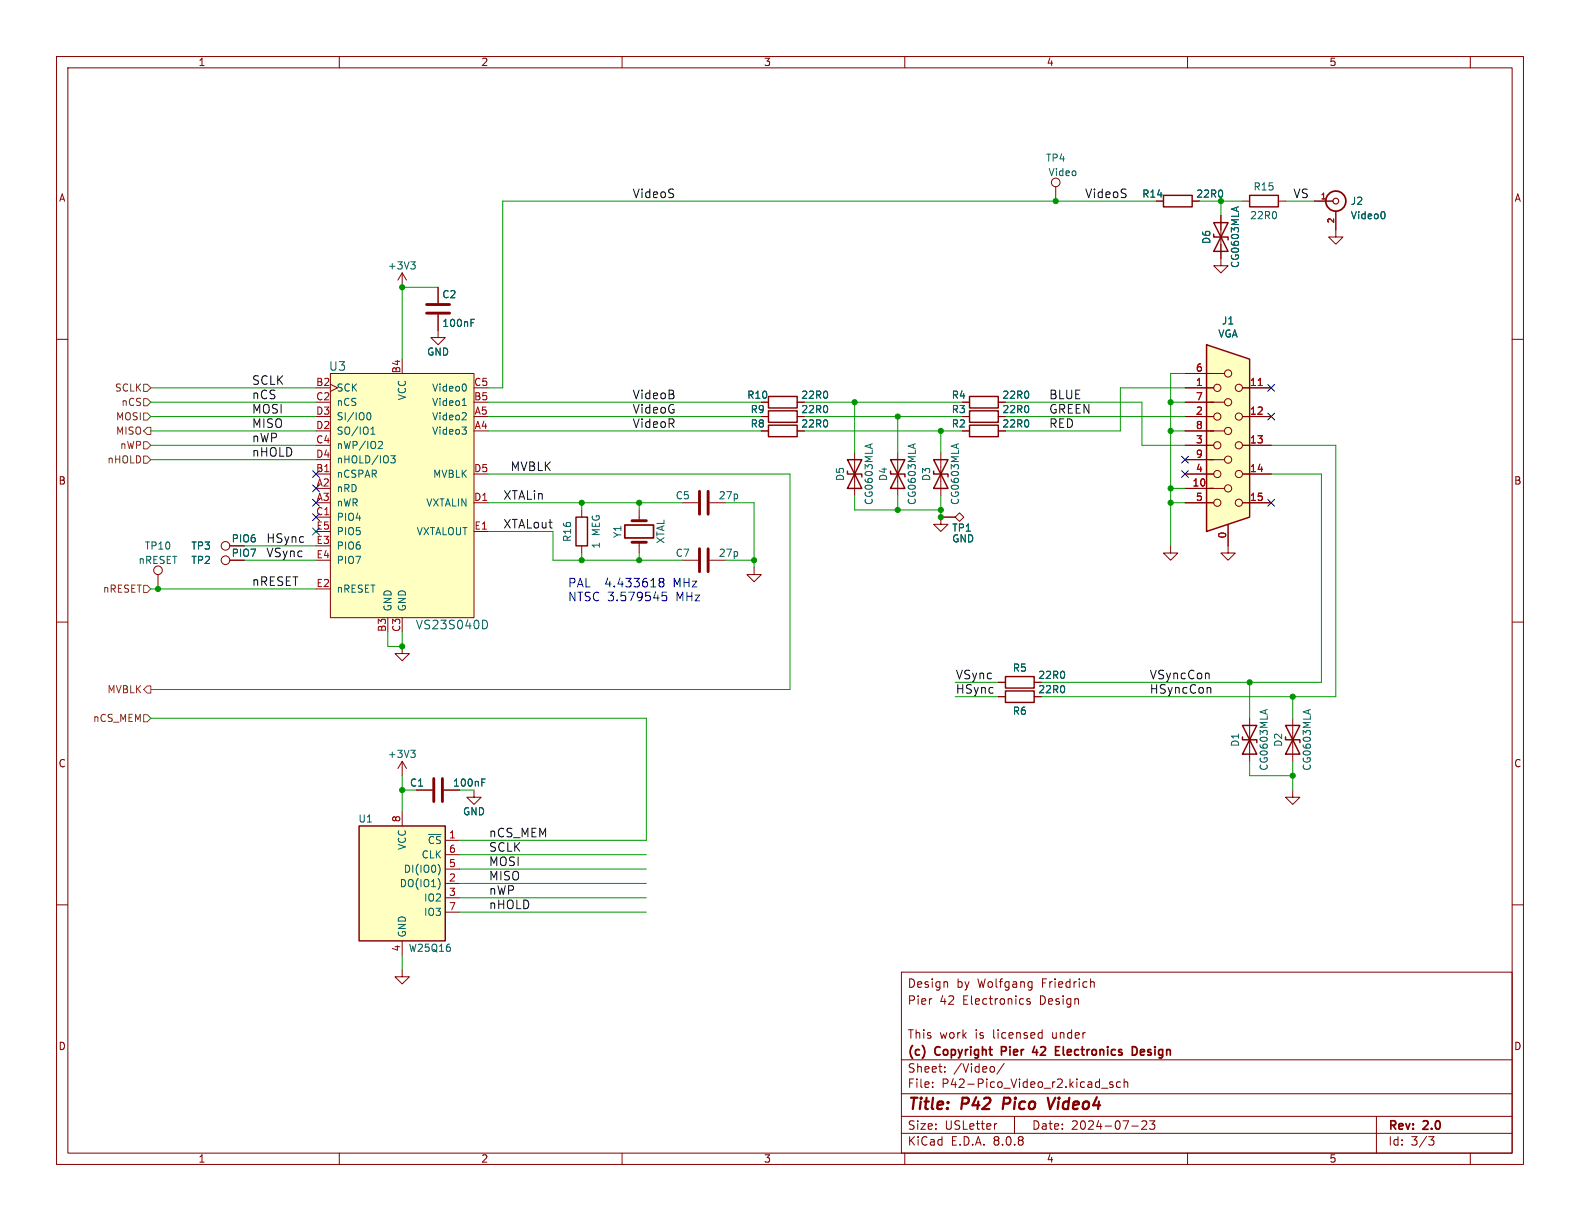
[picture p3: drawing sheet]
<svg xmlns="http://www.w3.org/2000/svg" width="279mm" height="216mm" viewBox="0 0 279 216" stroke-linecap="round" stroke-linejoin="round" font-family="sans-serif">
<g fill="none" stroke="#840000" stroke-width=".18">
<path d="M10 10h259.4v195.9h-259.4zM12 12h255.4v191.9h-255.4zM60 10v2M110 10v2M160 10v2M210 10v2M260 10v2M186.7 33v2.6M204.5 35.6h1.2M210.8 35.6h1.3M10 60h2M267.4 60h2"/>
<path d="M151.1 80v7.6M158.7 80v7.6M166.4 80v7.6M168.9 91.4l.8-.7 .7 .7-.7 .8zM168.9 91.4h-2.5v1.3h1.2l-1.2 1.3-1.3-1.3h1.3M10 110h2M27.9 101.6v2.5M267.4 110h2M71.1 134.6l-.7 1.3M71.1 134.6v2.6M71.1 134.6l.8 1.3M83.8 139.7v1.3h1.3l-1.3 1.2-1.3-1.2h1.3"/>
<path d="M10 160h2M71.1 171.5v1.2h-1.3l1.3 1.3 1.3-1.3h-1.3M159.4 171.9h108v32h-108zM167.4 173.6l.2 .2v.8M182.1 176.7l-.3-.1-.2 .2v.2l.5 .2v.3h-.5M182.4 173.6l.1 .1M182.5 173.6v1.2l-.1 .2M182.5 174.5l-.1 .1M193.1 173.6h.2l.2 .2v.8M267.4 160h2M159.4 197.4h108M159.4 193.4h108"/>
<path d="M159.4 187.4h108M164.9 192.1v.2M164.9 191.4v.1M167.1 189.4v.2M167.1 188.7v.1M176.3 198.7l-.3 .1M177.6 188l-1.3 1.9M179.4 197.4v3M183.9 182.6l.4 .1M184.3 182.1v1.5M184.3 183.5l-.4 .1M194.8 192.4h1.1"/>
<path d="M196.8 191.4l-.4-.1-.2 .2 .1 .2 .5 .2v.3h-.6M198.1 191.4l-.4-.1-.3 .3v.4l.2 .2h.5M198.8 191.4l.2-.1 .4 .1v.9M198.8 190.8v1.5M200.1 199.1h1.2M201.9 198.3l.6-.1 .2 .1 .1 .3-.9 1.1h.9M203.3 198.2h.9l-.5 .6 .4 .1v.6l-.2 .2h-.4l-.2-.2M243.4 197.4v6.5M60 203.9v2M110 203.9v2M159.4 200.4h108M160 203.9v2"/>
<path d="M210 203.9v2M252.6 201h1l-.5 .6 .4 .1 .1 .5-.3 .3h-.4M260 203.9v2"/>
<circle cx="186.7" cy="32.3" r=".76"/>
<circle cx="39.9" cy="96.5" r=".76"/>
<circle cx="39.9" cy="99.1" r=".76"/>
<circle cx="27.9" cy="100.8" r=".76"/>
</g>
<path d="M177.6 194.1l-.3 2M185.3 194.1l.4 2 .9-2" fill="none" stroke="#840000" stroke-width=".4"/>
<path d="M177.1 185.9h.6M177.7 185.1h-.6v1.5M183 185l-.4 1.1h.9M186.7 185.1h.7M186.7 185.8h.5M186.7 186.6h.7M200.2 185.1a.76 .76 0 0 1 .9 .7 .76 .76 0 0 1-.9 .8M202.2 185.6h-.3l-.2 .2v.7l.5 .1M202.4 185.9l-.7 .2" fill="none" stroke="#840000" stroke-width=".3"/>
<path d="M205.7 34.5h5.1v2.1h-5.1zM149.9 83.3v.5h2.5v.5M149.9 81.3h2.5l-2.5 5.1h2.5zM157.5 83.3v.5h2.5v.5M157.5 81.3h2.5l-2.5 5.1h2.5zM165.1 83.3v.5h2.5v.5M165.1 81.3h2.5l-2.5 5.1h2.5z" fill="none" stroke="#840000" stroke-width=".25"/>
<path d="M154.2 78.5l-1.2 .4M161.9 78.5l-1.3 .4M169.5 78.5l-1.3 .4M72.6 132.7h.8l-.4 .4M73.2 133.1l.2 .3v.3l-.2 .2" fill="none" stroke="#006464" stroke-width=".18"/>
<path d="M63.5 146.1h15.2v20.3h-15.2z" fill="#ffffc2"/>
<path d="M135.9 70.1h5.1v2h-5.1zM177.8 122.2h5.1v2h-5.1zM219.7 130.3v.5h2.5v.5M219.7 128.3h2.5l-2.5 5.1h2.5zM227.3 130.3v.5h2.6v.5M227.3 128.3h2.6l-2.6 5.1h2.6zM63.5 146.1h15.2v20.3h-15.2z" fill="none" stroke="#840000" stroke-width=".25"/>
<g fill="none" stroke="#840000" stroke-width=".18">
<path d="M71.1 48.3v2.5M71.1 48.3l-.7 1.2M71.1 48.3l.8 1.2M77.5 55.6v4.1h1.2l-1.2 1.3-1.3-1.3h1.3M77.5 50.8v2.8M134.6 71.1h1.3M141 71.1h1.2M207 96.5v1.3h1.3l-1.3 1.3-1.3-1.3h1.3M217.2 96.5v1.3h1.2l-1.2 1.3-1.3-1.3h1.3M176.5 123.2h1.3M182.9 123.2h1.2M221 127v7.6"/>
<path d="M228.6 139.7v1.3h1.3l-1.3 1.2-1.3-1.2h1.3M228.6 127v7.6M71.1 143.5v2.6M78.7 148.6h2.6M78.7 156.2h2.6M78.7 158.8h2.6M78.7 153.7h2.6M78.7 151.1h2.6M71.1 166.4v2.5M78.7 161.3h2.6"/>
</g>
<path d="M72.6 46.3h.8l-.4 .5M73.2 46.8l.2 .2v.3l-.2 .3M83.3 57.1h.4M83.3 56.5h.6M224.1 125.5l-1.3 .4M231.7 125.5l-1.3 .4M77.5 152.9a1.49 1.49 0 0 1 0 1.8M77.8 155.9v.8" fill="none" stroke="#006464" stroke-width=".18"/>
<path d="M75.4 55.4h4.1M75.4 53.8h4.1" fill="none" stroke="#840000" stroke-width=".51"/>
<path d="M58.4 66h25.4v43.2h-25.4z" fill="#ffffc2"/>
<g fill="none" stroke="#840000" stroke-width=".18">
<path d="M215.9 38.1v8.9h1.3l-1.3 1.3-1.3-1.3h1.3M219.7 35.6h1.3M226.1 35.6h1.2M232.4 35.6h3.3M236.2 37.3v4.6h1.3l-1.3 1.3-1.3-1.3h1.3M58.4 66h25.4v43.2h-25.4zM58.4 67.9l1.3 .7-1.3 .6M134.6 73.7h1.3M134.6 76.2h1.3M141 73.7h1.2M141 76.2h1.2M170.2 71.1h1.2"/>
<path d="M170.2 73.7h1.2M170.2 76.2h1.2M176.5 71.1h1.3M176.5 73.7h1.3M176.5 76.2h1.3M55.9 83.8h2.5M55.9 91.4h2.5M83.8 88.9h2.6M83.8 94h2.6M113 90.2v1.9M113 95.9v1.9M120.6 88.9h2.8"/>
<path d="M120.6 99.1h2.8M125.5 88.9h2.8M125.5 99.1h2.8M133.3 100.3v1.3h1.3l-1.3 1.3-1.2-1.3h1.2M73.7 139.7h2.8M78.5 139.7h2.8"/>
</g>
<g fill="none" stroke="#006464" stroke-width=".18">
<path d="M219 36.6l-1.3 .4M244.8 37.5l.1 .4-.1 .7M65 73.1l.2-.1a.68 .68 0 0 1 .4 .6 .68 .68 0 0 1-.4 .6l-.2-.1M65.6 76.8h.7M65.6 75.9l.3-.4v1.3M67.1 78l.4 .1 .1 .3-.7 .9h.7M81.7 75.5h.8l-.5 .5M81.7 71.7h.8M82 70.6l.1-.2v1.3M82.3 76.1l.2 .1-.2 .5M82.3 68l.2 .4-.2 .6M82.3 73l.2 .2-.1 .3-.7 .7h.8"/>
<path d="M69.1 80.6h.8l-.4 .5 .3 .1v.5l-.2 .2-.4-.1M85.7 109.7a.82 .82 0 0 1 .5 .7 .82 .82 0 0 1-.5 .8M85.2 138.3h.4M85.2 137.7h.6"/>
</g>
<path d="M111.8 95.9h2.5M111.8 92.1h2.5M123.7 86.9v4M123.7 97v4.1M125.2 86.9v4M125.2 97v4.1M76.7 137.7v4M78.2 137.7v4" fill="none" stroke="#840000" stroke-width=".51"/>
<g fill="none" stroke="#840000" stroke-width=".3">
<path d="M110.5 92.8h5.1v2.3h-5.1z"/>
<circle cx="236.2" cy="35.6" r="1.78"/>
</g>
<path d="M214.6 39.4h2.6l-2.6 5.1h2.6zM221 34.5h5.1v2.1h-5.1zM214.6 41.4v.5h2.6v.5M135.9 72.6h5.1v2.1h-5.1zM135.9 75.2h5.1v2h-5.1zM171.4 70.1h5.1v2h-5.1zM171.4 72.6h5.1v2.1h-5.1zM171.4 75.2h5.1v2h-5.1z" fill="none" stroke="#840000" stroke-width=".25"/>
<circle cx="236.2" cy="35.6" r=".51" fill="none" stroke="#840000" stroke-width=".2"/>
<path d="M213.4 61l7.6 2.5v27.9l-7.6 2.6z" fill="#ffffc2"/>
<g fill="none" stroke="#840000" stroke-width=".18">
<path d="M204.5 35.6h1.2M210.8 35.6h1.3M215.9 38.1v2.5M232.4 35.6h3.3M236.2 37.3v3.3M77.5 50.8v2.8M77.5 55.6v2.8M215.9 43.2v2.5M134.6 71.1h1.3M134.6 76.2h1.3M134.6 73.7h1.3M141 71.1h1.2"/>
<path d="M141 76.2h1.2M141 73.7h1.2M170.2 71.1h1.2M170.2 76.2h1.2M170.2 73.7h1.2M176.5 71.1h1.3M176.5 76.2h1.3M176.5 73.7h1.3M209.5 71.1h7M209.5 76.2h7M209.5 66h7M209.5 68.6h5.1"/>
<path d="M209.5 73.7h5.1M209.5 78.7h5.1M219.7 68.6h5.1M219.7 73.7h5.1M219.7 78.7h5.1M102.9 90.2v1.2M102.9 96.5v1.3M166.4 91.4h2.5M209.5 86.4h7M209.5 81.3h7M209.5 83.8h5.1M209.5 88.9h5.1"/>
<path d="M217.2 92.7v3.8M219.7 83.8h5.1M219.7 88.9h5.1M71.1 114.3v1.3h1.3l-1.3 1.2-1.3-1.2h1.3M73.7 139.7h2.8M78.5 139.7h2.8M176.5 120.7h1.3M176.5 123.2h1.3M182.9 120.7h1.2M182.9 123.2h1.2"/>
<circle cx="215.3" cy="78.7" r=".63"/>
<circle cx="215.3" cy="73.7" r=".63"/>
<circle cx="215.3" cy="68.6" r=".63"/>
<circle cx="217.2" cy="76.2" r=".63"/>
<circle cx="217.2" cy="66" r=".63"/>
<circle cx="217.2" cy="71.1" r=".63"/>
<circle cx="219.1" cy="78.7" r=".63"/>
<circle cx="219.1" cy="73.7" r=".63"/>
<circle cx="219.1" cy="68.6" r=".63"/>
<circle cx="215.3" cy="83.8" r=".63"/>
<circle cx="215.3" cy="88.9" r=".63"/>
<circle cx="217.2" cy="81.3" r=".63"/>
<circle cx="217.2" cy="86.4" r=".63"/>
<circle cx="219.1" cy="83.8" r=".63"/>
<circle cx="219.1" cy="88.9" r=".63"/>
</g>
<path d="M213.4 61l7.6 2.5v27.9l-7.6 2.6zM101.9 91.4h2v5.1h-2zM177.8 119.6h5.1v2.1h-5.1z" fill="none" stroke="#840000" stroke-width=".25"/>
<path d="M222.5 68.2h.7" fill="none" stroke="#a90000" stroke-width=".18"/>
<path d="M25.4 73h.6l.7 .7-.7 .6h-.6zM25.4 78.1h.6l.7 .6-.7 .7h-.6zM25.4 70.5h.6l.7 .6-.7 .7h-.6zM25.4 67.9h.6l.7 .7-.7 .6h-.6zM26 75.6h.7v1.2h-.7l-.6-.6zM25.4 80.6h.6l.7 .7-.7 .6h-.6zM25.4 103.5h.6l.7 .6-.7 .7h-.6zM25.4 126.4h.6l.7 .6-.7 .6h-.6zM26 121.3h.7v1.3h-.7l-.6-.7z" fill="none" stroke="#725600" stroke-width=".18"/>
<path d="M213.9 121.6l.2 .2v.8" fill="none" stroke="#0f0f0f" stroke-width=".18"/>
<path d="M116.8 102.9l-.3-.3 .3-.3h.5l.1 .2-.3 .4M116.8 102.9l-.3 .3 .1 .4 .2 .2 .5-.1 .1-.2-.1-.4-.2-.2M116.8 102.9h.3M117.8 104.7h-.7l-.1 .7 .3-.1 .5 .1 .1 .2-.1 .5-.2 .1-.6-.1" fill="none" stroke="#0000c2" stroke-width=".18"/>
<g fill="none" stroke="#009600" stroke-width=".18">
<path d="M204.5 35.6h-115.6v33h-2.5M212.1 35.6h7.6M215.9 35.6v2.5M227.3 35.6h5.1M77.5 50.8h-6.4v12.7M26.7 76.2h29.2M26.7 78.7h29.2M26.7 71.1h29.2M26.7 73.7h29.2M26.7 68.6h29.2M86.4 76.2h48.2M86.4 71.1h48.2"/>
<path d="M86.4 73.7h48.2M142.2 76.2h28M142.2 71.1h28M142.2 73.7h28M151.1 71.1v8.9M158.7 73.7v6.3M166.4 76.2v3.8M177.8 71.1h24.1v7.6h7.6M177.8 73.7h31.7M207 76.2h2.5M207 71.1h2.5M209.5 68.6h-11.4v7.6h-20.3"/>
<path d="M209.5 66h-2.5v30.5M224.8 78.7h11.4v44.5h-52.1M26.7 81.3h29.2M43.2 99.1h12.7M43.2 96.5h12.7M86.4 83.8h53.3v38.1h-113M86.4 94h11.4v5.1h22.8M86.4 88.9h34.2M102.9 88.9v1.3M102.9 97.8v1.3M113 88.9v1.3M113 97.8v1.3"/>
<path d="M128.3 88.9h5v11.4M128.3 99.1h5M151.1 87.6v2.6h15.3M158.7 87.6v2.6M166.4 87.6v3.8M207 88.9h2.5M207 86.4h2.5M224.8 83.8h8.9v36.9h-49.6M26.7 104.1h29.2M68.6 111.8v2.5h2.5v-2.5M26.7 127h87.6v21.6h-33M71.1 137.2v6.3"/>
<path d="M71.1 139.7h2.6M168.9 123.2h7.6M168.9 120.7h7.6M221 120.7v6.3M221 134.6v2.6h7.6M228.6 123.2v3.8M228.6 134.6v5.1M81.3 156.2h33M81.3 158.8h33M81.3 151.1h33M81.3 153.7h33M71.1 168.9v2.6"/>
<path d="M81.3 161.3h33"/>
</g>
<g fill="none" stroke="#000084" stroke-width=".18">
<path d="M224.2 73.1l1.2 1.2M224.2 68l1.2 1.2M225.4 73.1l-1.2 1.2M225.4 68l-1.2 1.2M55.3 90.8l1.2 1.2M55.3 85.8l1.2 1.2M55.3 93.4l1.2 1.2M55.3 83.2l1.2 1.2M55.3 88.3l1.2 1.2M56.5 90.8l-1.2 1.2M56.5 85.8l-1.2 1.2M56.5 93.4l-1.2 1.2"/>
<path d="M56.5 83.2l-1.2 1.2M56.5 88.3l-1.2 1.2M208.9 80.7l1.3 1.2M208.9 83.2l1.3 1.2M210.2 80.7l-1.3 1.2M210.2 83.2l-1.3 1.2M224.2 88.3l1.2 1.2M225.4 88.3l-1.2 1.2"/>
</g>
<path d="M219 36.6l-1.3 .4M244.8 37.5l.1 .4-.1 .7M83.3 57.1h.4M83.3 56.5h.6M85.2 138.3h.4M85.2 137.7h.6" fill="none" stroke="#006464" stroke-width=".18"/>
<g fill="#009600" stroke="#009600" stroke-width=".18">
<circle cx="27.9" cy="104.1" r=".46"/>
<circle cx="207" cy="76.2" r=".46"/>
<circle cx="186.7" cy="35.6" r=".46"/>
<circle cx="215.9" cy="35.6" r=".46"/>
<circle cx="207" cy="71.1" r=".46"/>
<circle cx="166.4" cy="90.2" r=".46"/>
<circle cx="166.4" cy="91.4" r=".46"/>
<circle cx="133.3" cy="99.1" r=".46"/>
<circle cx="166.4" cy="76.2" r=".46"/>
<circle cx="71.1" cy="114.3" r=".46"/>
<circle cx="113" cy="99.1" r=".46"/>
<circle cx="113" cy="88.9" r=".46"/>
<circle cx="71.1" cy="139.7" r=".46"/>
<circle cx="221" cy="120.7" r=".46"/>
<circle cx="207" cy="86.4" r=".46"/>
<circle cx="207" cy="88.9" r=".46"/>
<circle cx="228.6" cy="137.2" r=".46"/>
<circle cx="228.6" cy="123.2" r=".46"/>
<circle cx="71.1" cy="50.8" r=".46"/>
<circle cx="102.9" cy="99.1" r=".46"/>
<circle cx="102.9" cy="88.9" r=".46"/>
<circle cx="158.7" cy="73.7" r=".46"/>
<circle cx="158.7" cy="90.2" r=".46"/>
<circle cx="151.1" cy="71.1" r=".46"/>
</g>
<g font-size="2.8" fill="#840000">
<text x="160.4" y="196.8">Title:</text>
<text x="170.1" y="196.8">P42</text>
<text x="178.2" y="196.8">Pico</text>
<text x="187" y="196.8">Video4</text>
</g>
<g font-size="2.1" fill="#0f0f0f">
<text x="111.8" y="35.1">VideoS</text>
<text x="191.8" y="35.1">VideoS</text>
<text x="228.6" y="35.1">VS</text>
<text x="44.4" y="70.7">nCS</text>
<text x="44.4" y="68.2">SCLK</text>
<text x="111.8" y="70.7">VideoB</text>
<text x="185.4" y="70.7">BLUE</text>
<text x="44.4" y="75.8">MISO</text>
<text x="44.4" y="73.2">MOSI</text>
<text x="111.8" y="73.2">VideoG</text>
<text x="111.8" y="75.8">VideoR</text>
<text x="185.4" y="75.8">RED</text>
<text x="185.4" y="73.2">GREEN</text>
<text x="44.4" y="80.9">nHOLD</text>
<text x="44.4" y="78.3">nWP</text>
<text x="90.2" y="83.4">MVBLK</text>
<text x="88.9" y="88.5">XTALin</text>
<text x="88.9" y="93.6">XTALout</text>
<text x="47" y="98.6">VSync</text>
<text x="47" y="96.1">HSync</text>
<text x="44.4" y="103.7">nRESET</text>
<text x="168.9" y="122.8">HSync</text>
<text x="168.9" y="120.2">VSync</text>
<text x="203.2" y="120.2">VSyncCon</text>
<text x="203.2" y="122.8">HSyncCon</text>
<text x="86.4" y="148.2">nCS_MEM</text>
<text x="86.4" y="153.3">MOSI</text>
<text x="86.4" y="155.8">MISO</text>
<text x="86.4" y="150.7">SCLK</text>
<text x="86.4" y="158.3">nWP</text>
<text x="86.4" y="160.9">nHOLD</text>
</g>
<g font-size="2.1" fill="#006464">
<text x="58.1" y="65.8">U3</text>
<text x="73.4" y="111.5">VS23S040D</text>
</g>
<g font-size="2.1" fill="#0000c2">
<text x="100.3" y="104">PAL</text>
<text x="100.3" y="106.4">NTSC 3.579545</text>
<text x="107" y="104">4.433618</text>
<text x="119.2" y="104">MHz</text>
<text x="119.6" y="106.4">MHz</text>
</g>
<g font-size="2.1" fill="#840000">
<text x="160.4" y="177.9">Pier</text>
<text x="160.4" y="174.9">Design</text>
<text x="166.1" y="177.9">42</text>
<text x="169.1" y="174.9">by</text>
<text x="170.3" y="177.9">Electronics</text>
<text x="172.9" y="174.9">Wolfgang</text>
<text x="184" y="177.9">Design</text>
<text x="184.4" y="174.9">Friedrich</text>
<text x="160.4" y="183.9">This</text>
<text x="166.1" y="183.9">work</text>
<text x="172.5" y="183.9">is</text>
<text x="175.7" y="183.9">licensed</text>
<text x="186.3" y="183.9">under</text>
<text x="160.4" y="189.9">Sheet:</text>
<text x="160.4" y="187.1">(c)</text>
<text x="165.4" y="187.1">Copyright</text>
<text x="168.6" y="189.9">/Video/</text>
<text x="177.7" y="187.1">Pier</text>
<text x="183.9" y="187.1">42</text>
<text x="188.5" y="187.1">Electronics</text>
<text x="202.7" y="187.1">Design</text>
<text x="160.4" y="192.6">File:</text>
<text x="166.5" y="192.6">P42-Pico_Video_r2.kicad_sch</text>
<text x="160.4" y="202.8">KiCad</text>
<text x="160.4" y="200">Size:</text>
<text x="167.1" y="200">USLetter</text>
<text x="168.1" y="202.8">E.D.A.</text>
<text x="175.7" y="202.8">8.0.8</text>
<text x="182.4" y="200">Date:</text>
<text x="189.4" y="200">2024-07-23</text>
<text x="245.4" y="200.2">Rev:</text>
<text x="245.4" y="202.8">Id:</text>
<text x="249.5" y="202.8">3/3</text>
<text x="251.8" y="200.2">2.0</text>
</g>
<g font-size="1.8" fill="#840000">
<text x="35" y="11.9">1</text>
<text x="85" y="11.9">2</text>
<text x="135" y="11.9">3</text>
<text x="185" y="11.9">4</text>
<text x="235" y="11.9">5</text>
<text x="10.3" y="35.9">A</text>
<text x="267.7" y="35.9">A</text>
<text x="10.3" y="85.9">B</text>
<text x="267.7" y="85.9">B</text>
<text x="40.9" y="96.1">PIO6</text>
<text x="40.9" y="98.7">PIO7</text>
<text x="10.3" y="135.9">C</text>
<text x="267.7" y="135.9">C</text>
<text x="10.3" y="185.9">D</text>
<text x="267.7" y="185.9">D</text>
<text x="35" y="205.8">1</text>
<text x="85" y="205.8">2</text>
<text x="135" y="205.8">3</text>
<text x="185" y="205.8">4</text>
<text x="235" y="205.8">5</text>
</g>
<g font-size="1.8" fill="#006464">
<text x="184.9" y="28.8">TP4</text>
<text x="185.3" y="31.3">Video</text>
<text x="201.9" y="35.2">R14</text>
<text x="211.4" y="35.2">22R0</text>
<text x="221.6" y="33.9">R15</text>
<text x="221" y="39">22R0</text>
<text x="238.8" y="36.4">J2</text>
<text x="238.8" y="39">Video0</text>
<text x="68.5" y="47.9">+3V3</text>
<text x="214.2" y="43.3" transform="rotate(-90 214.2 43.3)">D6</text>
<text x="219.3" y="47.5" transform="rotate(-90 219.3 47.5)">CG0603MLA</text>
<text x="78.1" y="52.9">C2</text>
<text x="78.1" y="58">100nF</text>
<text x="215.3" y="59.9">VGA</text>
<text x="216" y="57.6">J1</text>
<text x="75.4" y="63.1">GND</text>
<text x="59.4" y="69.4">SCK</text>
<text x="59.4" y="72">nCS</text>
<text x="72" y="70.9" transform="rotate(-90 72 70.9)">VCC</text>
<text x="76.3" y="72">Video1</text>
<text x="76.3" y="69.4">Video0</text>
<text x="132" y="70.7">R10</text>
<text x="141.6" y="70.7">22R0</text>
<text x="168.2" y="70.7">R4</text>
<text x="177.2" y="70.7">22R0</text>
<text x="59.4" y="77.1">SO/IO1</text>
<text x="59.4" y="74.5">SI/IO0</text>
<text x="76.3" y="77.1">Video3</text>
<text x="76.3" y="74.5">Video2</text>
<text x="132.6" y="73.3">R9</text>
<text x="132.6" y="75.8">R8</text>
<text x="141.6" y="73.3">22R0</text>
<text x="141.6" y="75.8">22R0</text>
<text x="168.2" y="73.3">R3</text>
<text x="168.2" y="75.8">R2</text>
<text x="177.2" y="73.3">22R0</text>
<text x="177.2" y="75.8">22R0</text>
<text x="59.4" y="79.6">nWP/IO2</text>
<text x="59.4" y="82.1">nHOLD/IO3</text>
<text x="59.4" y="87.2">nRD</text>
<text x="59.4" y="89.8">nWR</text>
<text x="59.4" y="84.7">nCSPAR</text>
<text x="75.3" y="89.8">VXTALIN</text>
<text x="76.5" y="84.7">MVBLK</text>
<text x="119.4" y="88.5">C5</text>
<text x="127" y="88.5">27p</text>
<text x="149.5" y="85.2" transform="rotate(-90 149.5 85.2)">D5</text>
<text x="154.5" y="89.4" transform="rotate(-90 154.5 89.4)">CG0603MLA</text>
<text x="157.1" y="85.2" transform="rotate(-90 157.1 85.2)">D4</text>
<text x="162.2" y="89.4" transform="rotate(-90 162.2 89.4)">CG0603MLA</text>
<text x="164.7" y="85.2" transform="rotate(-90 164.7 85.2)">D3</text>
<text x="169.8" y="89.4" transform="rotate(-90 169.8 89.4)">CG0603MLA</text>
<text x="59.4" y="92.3">PIO4</text>
<text x="59.4" y="94.8">PIO5</text>
<text x="73.6" y="94.8">VXTALOUT</text>
<text x="101.2" y="95.9" transform="rotate(-90 101.2 95.9)">R16</text>
<text x="106.3" y="94.7" transform="rotate(-90 106.3 94.7)">MEG</text>
<text x="110.1" y="95.2" transform="rotate(-90 110.1 95.2)">Y1</text>
<text x="168.3" y="94.2">TP1</text>
<text x="24.4" y="99.9">nRESET</text>
<text x="25.5" y="97.4">TP10</text>
<text x="33.7" y="97.4">TP3</text>
<text x="33.7" y="99.9">TP2</text>
<text x="59.4" y="97.4">PIO6</text>
<text x="59.4" y="99.9">PIO7</text>
<text x="106.3" y="97.1" transform="rotate(-90 106.3 97.1)">1</text>
<text x="117.7" y="96.2" transform="rotate(-90 117.7 96.2)">XTAL</text>
<text x="119.4" y="98.7">C7</text>
<text x="127" y="98.7">27p</text>
<text x="168.3" y="96.1">GND</text>
<text x="59.4" y="105">nRESET</text>
<text x="69.4" y="108.2" transform="rotate(-90 69.4 108.2)">GND</text>
<text x="72" y="108.2" transform="rotate(-90 72 108.2)">GND</text>
<text x="179" y="119">R5</text>
<text x="183.5" y="122.8">22R0</text>
<text x="183.5" y="120.2">22R0</text>
<text x="179" y="126.6">R6</text>
<text x="68.5" y="134.2">+3V3</text>
<text x="219.3" y="132.2" transform="rotate(-90 219.3 132.2)">D1</text>
<text x="224.4" y="136.4" transform="rotate(-90 224.4 136.4)">CG0603MLA</text>
<text x="226.9" y="132.2" transform="rotate(-90 226.9 132.2)">D2</text>
<text x="232" y="136.4" transform="rotate(-90 232 136.4)">CG0603MLA</text>
<text x="72.4" y="139.3">C1</text>
<text x="80" y="139.3">100nF</text>
<text x="63.3" y="145.6">U1</text>
<text x="75.5" y="149.5">~{CS}</text>
<text x="81.8" y="144.4">GND</text>
<text x="71.3" y="154.5">DI(IO0)</text>
<text x="72" y="150.4" transform="rotate(-90 72 150.4)">VCC</text>
<text x="74.5" y="152">CLK</text>
<text x="70.6" y="157.1">DO(IO1)</text>
<text x="74.9" y="159.6">IO2</text>
<text x="72" y="165.9" transform="rotate(-90 72 165.9)">GND</text>
<text x="74.9" y="162.2">IO3</text>
<text x="72.2" y="168.5">W25Q16</text>
</g>
<g font-size="1.8" fill="#a90000">
<text x="211.4" y="65.8">6</text>
<text x="55.8" y="68.3">B2</text>
<text x="55.8" y="70.9">C2</text>
<text x="70.9" y="66.1" transform="rotate(-90 70.9 66.1)">B4</text>
<text x="83.7" y="70.9">B5</text>
<text x="83.7" y="68.3">C5</text>
<text x="211.4" y="68.3">1</text>
<text x="211.4" y="70.9">7</text>
<text x="220.9" y="68.3">11</text>
<text x="55.8" y="75.9">D2</text>
<text x="55.8" y="73.4">D3</text>
<text x="83.8" y="75.9">A4</text>
<text x="83.8" y="73.4">A5</text>
<text x="211.4" y="73.4">2</text>
<text x="211.4" y="75.9">8</text>
<text x="220.9" y="73.4">12</text>
<text x="55.8" y="83.6">B1</text>
<text x="55.8" y="78.5">C4</text>
<text x="55.8" y="81">D4</text>
<text x="83.7" y="83.6">D5</text>
<text x="211.4" y="78.5">3</text>
<text x="211.4" y="83.6">4</text>
<text x="211.4" y="81">9</text>
<text x="220.9" y="78.5">13</text>
<text x="220.9" y="83.6">14</text>
<text x="55.9" y="86.1">A2</text>
<text x="55.9" y="88.6">A3</text>
<text x="83.7" y="88.6">D1</text>
<text x="210.8" y="86.1">10</text>
<text x="211.4" y="88.6">5</text>
<text x="220.9" y="88.6">15</text>
<text x="55.8" y="91.2">C1</text>
<text x="55.9" y="93.7">E5</text>
<text x="83.8" y="93.7">E1</text>
<text x="216.9" y="95.3" transform="rotate(-90 216.9 95.3)">0</text>
<text x="55.9" y="96.3">E3</text>
<text x="55.9" y="98.8">E4</text>
<text x="55.9" y="103.9">E2</text>
<text x="68.3" y="111.8" transform="rotate(-90 68.3 111.8)">B3</text>
<text x="70.9" y="111.8" transform="rotate(-90 70.9 111.8)">C3</text>
<text x="70.9" y="145.5" transform="rotate(-90 70.9 145.5)">8</text>
<text x="79.3" y="148.3">1</text>
<text x="79.3" y="156">2</text>
<text x="79.3" y="153.4">5</text>
<text x="79.3" y="150.9">6</text>
<text x="79.3" y="158.5">3</text>
<text x="79.3" y="161">7</text>
<text x="70.9" y="168.3" transform="rotate(-90 70.9 168.3)">4</text>
</g>
<g font-size="1.8" fill="#725600">
<text x="20.2" y="69.4">SCLK</text>
<text x="21.4" y="72">nCS</text>
<text x="20.4" y="74.5">MOSI</text>
<text x="20.4" y="77.1">MISO</text>
<text x="18.9" y="82.1">nHOLD</text>
<text x="21.1" y="79.6">nWP</text>
<text x="18.1" y="105">nRESET</text>
<text x="18.9" y="122.8">MVBLK</text>
<text x="16.4" y="127.9">nCS_MEM</text>
</g>
<g font-size="1.4" fill="#a90000">
<text x="233.5" y="35.3">1</text>
<text x="236" y="39.6" transform="rotate(-90 236 39.6)">2</text>
</g>
</svg>
